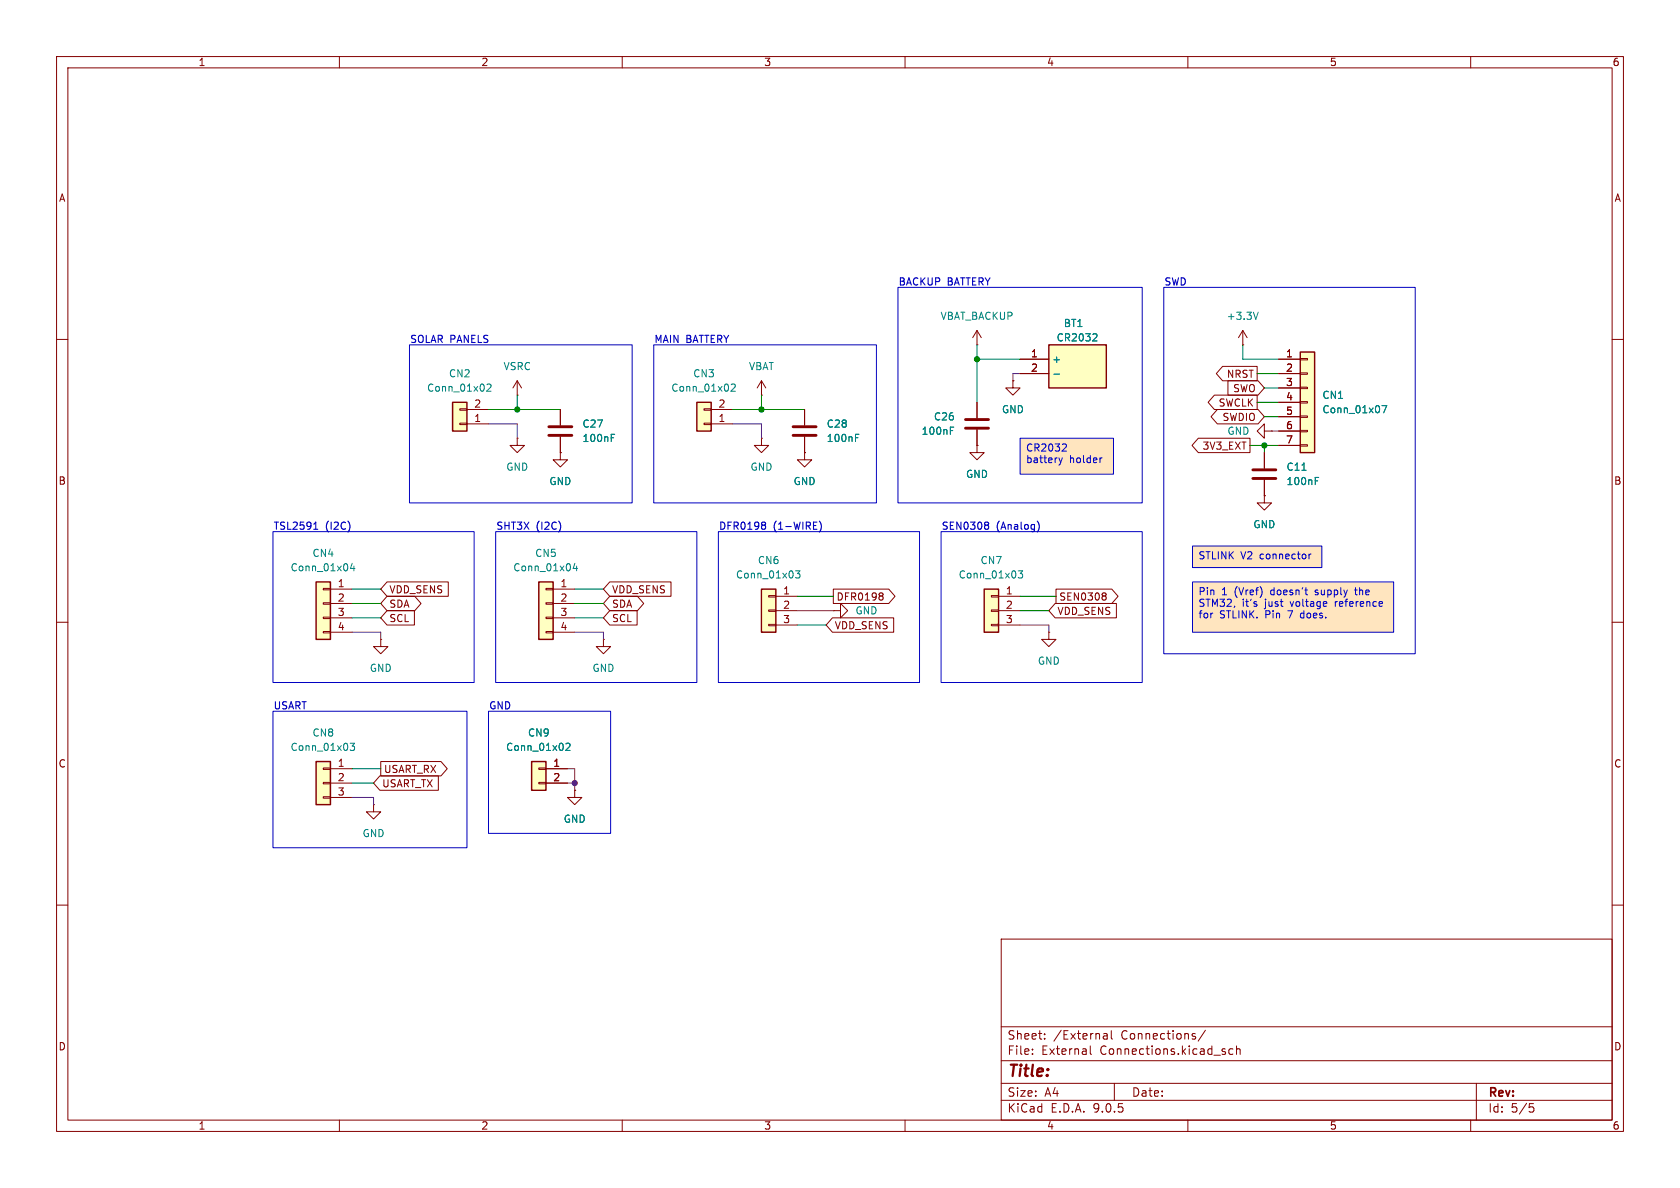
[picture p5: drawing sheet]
<svg xmlns="http://www.w3.org/2000/svg" width="297mm" height="210mm" viewBox="0 0 297 210" stroke-linecap="round" stroke-linejoin="round" font-family="sans-serif">
<path d="M0 0h297v210h-297z" fill="#fff" stroke="#fff" stroke-width=".18"/>
<g fill="none" stroke="#840000" stroke-width=".18">
<path d="M10 10h277v190h-277zM12 12h273v186h-273zM60 10v2M110 10v2M160 10v2M210 10v2M260 10v2M10 60h2M285 60h2M10 110h2M285 110h2M10 160h2"/>
<path d="M177 166h108v32h-108zM285 160h2M60 198v2M110 198v2M160 198v2M177 194.5h108M177 191.5h108M177 187.5h108M177 181.5h108M182.5 186.3v.1M182.5 185.5v.1M184.7 183.6v.1"/>
<path d="M184.7 182.8v.1M192.7 184.9v1.3l.3 .2M195 183.5l.2 .2 .5-.1M195.1 182.8h.6v.9M195.7 183.1h-.5l-.2 .2M196.5 182.2v1.3l.2 .2M197 191.5v3M210 198v2M211.2 183.2l.2 .2-.2 .3M211.2 182.7l.1 .1M213.1 182.1l-1.3 2M216.6 186v.3"/>
<path d="M218 185.5l-.5-.1-.3 .3v.4l.2 .2h.6M218.6 185.5l.2-.1 .4 .1v.9M218.6 184.9v1.5M260 198v2M261 191.5v6.5M270.4 195.1h.7M270.5 195.7h.4l.3 .3-.2 .5-.5 .1"/>
</g>
<g fill="#ffe5bf">
<path d="M180.3 77.5h16.5v6.3h-16.5z"/>
<path d="M210.8 96.5h22.9v3.8h-22.9z"/>
<path d="M210.8 102.9h35.6v8.9h-35.6z"/>
</g>
<path d="M142.2 80v1.3h1.3l-1.3 1.3-1.2-1.3h1.2M142.2 80h.1M67.3 113v1.3h1.3l-1.3 1.3-1.3-1.3h1.3M67.3 113h.1" fill="none" stroke="#840000" stroke-width=".18"/>
<path d="M174 104.1h2.5v7.7h-2.5z" fill="#ffffc2"/>
<path d="M174 104.1h2.5v7.7h-2.5z" fill="none" stroke="#840000" stroke-width=".25"/>
<path d="M175.3 105.3h1.2v.2h-1.2zM175.3 107.8h1.2v.3h-1.2zM175.3 110.4h1.2v.2h-1.2zM176.5 105.4h3.8M176.5 108h3.8M176.5 110.5h3.8" fill="none" stroke="#840000" stroke-width=".18"/>
<path d="M180 100.9h.8l-.4 .5 .3 .1v.6l-.1 .1-.6-.1" fill="none" stroke="#008484" stroke-width=".18"/>
<path d="M80 71.1h2.5v5.1h-2.5z" fill="#ffffc2"/>
<path d="M80 71.1h2.5v5.1h-2.5z" fill="none" stroke="#840000" stroke-width=".25"/>
<path d="M81.3 74.8h1.2v.3h-1.2zM81.3 72.3h1.2v.2h-1.2zM82.5 74.9h3.9M82.5 72.4h3.9M106.7 113v1.3h1.2l-1.2 1.3-1.3-1.3h1.3M106.7 113h.1" fill="none" stroke="#840000" stroke-width=".18"/>
<path d="M86.1 68l.5-.1 .2 .4-.8 .9h.8" fill="none" stroke="#008484" stroke-width=".18"/>
<path d="M55.9 134.6h2.5v7.6h-2.5z" fill="#ffffc2"/>
<path d="M55.9 134.6h2.5v7.6h-2.5z" fill="none" stroke="#840000" stroke-width=".25"/>
<path d="M99.1 80v1.3h1.2l-1.2 1.3-1.3-1.3h1.3M99.1 80h.1M57.1 135.8h1.3v.2h-1.3zM57.1 138.3h1.3v.3h-1.3zM58.4 135.9h3.8M58.4 138.4h3.8M57.1 140.8h1.3v.3h-1.3zM58.4 141h3.8M66 142.2v1.3h1.3l-1.3 1.3-1.2-1.3h1.2M66 142.2h.1" fill="none" stroke="#840000" stroke-width=".18"/>
<path d="M61.9 131.4h.8l-.4 .5 .3 .1v.5l-.2 .2-.5-.2" fill="none" stroke="#008484" stroke-width=".18"/>
<path d="M134.6 104.1h2.6v7.7h-2.6z" fill="#ffffc2"/>
<path d="M134.6 104.1h2.6v7.7h-2.6z" fill="none" stroke="#840000" stroke-width=".25"/>
<g fill="none" stroke="#840000" stroke-width=".18">
<path d="M99.1 72.4v2.8M99.1 77.2v2.8M134.6 77.5v1.2h1.3l-1.3 1.3-1.3-1.3h1.3M134.6 77.5h.1M223.5 80v2.8M223.5 84.8v2.8M135.9 105.3h1.3v.2h-1.3zM135.9 107.8h1.3v.3h-1.3zM135.9 110.4h1.3v.2h-1.3zM137.2 105.4h3.8M137.2 108h3.8M137.2 110.5h3.8"/>
<path d="M147.3 108h1.3v-1.3l1.3 1.3-1.3 1.2v-1.2M147.3 108h.1M185.4 111.8v1.2h1.3l-1.3 1.3-1.3-1.3h1.3M185.4 111.8h.1"/>
</g>
<path d="M108.1 77.4h.4M108.1 76.8h.6M230.2 83.1h.7M232.5 85h.4M232.5 84.4h.6M140.6 100.9h.8l-.4 .5 .4 .1v.6l-.2 .1-.6-.1" fill="none" stroke="#008484" stroke-width=".18"/>
<path d="M97 77h4.1M97 75.4h4.1M221.5 84.6h4.1M221.5 83.1h4.1" fill="none" stroke="#840000" stroke-width=".51"/>
<path d="M55.9 102.9h2.5v10.1h-2.5z" fill="#ffffc2"/>
<path d="M55.9 102.9h2.5v10.1h-2.5z" fill="none" stroke="#840000" stroke-width=".25"/>
<path d="M57.1 104h1.3v.3h-1.3zM57.1 106.6h1.3v.2h-1.3zM57.1 109.1h1.3v.2h-1.3zM57.1 111.6h1.3v.3h-1.3zM58.4 104.1h3.8M58.4 106.7h3.8M58.4 109.2h3.8M58.4 111.8h3.8" fill="none" stroke="#840000" stroke-width=".18"/>
<path d="M62.3 99.6l-.3 .9h.7M62.6 100.1v.8" fill="none" stroke="#008484" stroke-width=".18"/>
<path d="M185.4 61h10.2v7.6h-10.2z" fill="#ffffc2"/>
<path d="M185.4 61h10.2v7.6h-10.2z" fill="none" stroke="#840000" stroke-width=".25"/>
<g fill="none" stroke="#840000" stroke-width=".18">
<path d="M172.7 58.4l-.7 1.3M172.7 58.4l.8 1.3M172.7 58.4v2.6M219.7 58.4l-.8 1.3M219.7 58.4l.8 1.3M219.7 58.4v2.6M134.6 69.9h.1M134.6 67.3l-.7 1.3M134.6 67.3l.8 1.3M134.6 67.3v2.6M142.2 72.4v2.8M142.2 77.2v2.8"/>
<path d="M172.7 61h.1M172.7 78.7v1.3h1.3l-1.3 1.3-1.3-1.3h1.3M172.7 78.7h.1M180.3 63.5h5.1M180.3 66h5.1M219.7 61h.1"/>
</g>
<path d="M193.7 59l.2 .2v.3l-.7 .8h.7M222.4 55.2l-.4 1.3M151.2 77.4h.5M151.2 76.8h.6M186.3 66.1h1" fill="none" stroke="#008484" stroke-width=".18"/>
<path d="M140.2 77h4.1M140.2 75.4h4.1" fill="none" stroke="#840000" stroke-width=".51"/>
<path d="M123.2 71.1h2.5v5.1h-2.5z" fill="#ffffc2"/>
<path d="M123.2 71.1h2.5v5.1h-2.5z" fill="none" stroke="#840000" stroke-width=".25"/>
<g fill="none" stroke="#840000" stroke-width=".18">
<path d="M91.4 77.5v1.2h1.3l-1.3 1.3-1.2-1.3h1.2M91.4 77.5h.1M91.4 69.9h.1M91.4 67.3l-.7 1.3M91.4 67.3l.8 1.3M91.4 67.3v2.6M124.5 74.8h1.2v.3h-1.2zM124.5 72.3h1.2v.2h-1.2zM125.7 74.9h3.8M125.7 72.4h3.8M223.5 76.2v1.3l-1.3-1.3 1.3-1.3v1.3h1.3M224.8 76.2h.1"/>
<path d="M223.5 87.6v1.3h1.3l-1.3 1.3-1.3-1.3h1.3M223.5 87.6h.1"/>
</g>
<path d="M129.3 68l.5-.1 .2 .4-.8 .9h.8" fill="none" stroke="#008484" stroke-width=".18"/>
<path d="M229.9 62.2h2.5v17.8h-2.5z" fill="#ffffc2"/>
<path d="M229.9 62.2h2.5v17.8h-2.5z" fill="none" stroke="#840000" stroke-width=".25"/>
<g fill="none" stroke="#840000" stroke-width=".18">
<path d="M226.1 63.5h3.8M226.1 66h3.8M226.1 68.6h3.8M226.1 71.1h3.8M226.1 73.7h3.8M226.1 76.2h3.8M226.1 78.7h3.8M229.9 63.4h1.2v.2h-1.2zM229.9 65.9h1.2v.3h-1.2zM229.9 68.5h1.2v.2h-1.2zM229.9 71h1.2v.2h-1.2zM229.9 73.5h1.2v.3h-1.2z"/>
<path d="M229.9 76.1h1.2v.2h-1.2zM229.9 78.6h1.2v.3h-1.2z"/>
</g>
<path d="M244.3 71.7h.9l-.6 1.3" fill="none" stroke="#008484" stroke-width=".18"/>
<path d="M94 134.6h2.5v5.1h-2.5z" fill="#ffffc2"/>
<path d="M94 134.6h2.5v5.1h-2.5z" fill="none" stroke="#840000" stroke-width=".25"/>
<path d="M172.7 71.1v2.8M172.7 75.9v2.8M179.1 67.3v1.3h1.2l-1.2 1.3-1.3-1.3h1.3M179.1 67.3h.1M95.2 135.8h1.3v.2h-1.3zM95.2 138.3h1.3v.3h-1.3zM96.5 135.9h3.8M96.5 138.4h3.8M101.6 139.7v1.3h1.3l-1.3 1.2-1.3-1.2h1.3M101.6 139.7h.1" fill="none" stroke="#840000" stroke-width=".18"/>
<path d="M168 76.1h.4M168 75.5h.6M100.1 131.5l.4-.1 .3 .4-.8 .9h.8" fill="none" stroke="#008484" stroke-width=".18"/>
<path d="M170.7 75.7h4.1M170.7 74.2h4.1" fill="none" stroke="#840000" stroke-width=".51"/>
<path d="M95.2 102.9h2.6v10.1h-2.6z" fill="#ffffc2"/>
<path d="M95.2 102.9h2.6v10.1h-2.6z" fill="none" stroke="#840000" stroke-width=".25"/>
<g fill="none" stroke="#840000" stroke-width=".18">
<path d="M99.1 72.4v2.8M99.1 77.2v2.8M142.2 72.4v2.8M142.2 77.2v2.8M172.7 78.7h.1M172.7 71.1v2.8M172.7 75.9v2.8M179.1 67.3h.1M180.3 63.5h5.1M180.3 66h5.1M211.8 77.5h9.2v2.5h-9.2l-1.1-1.3zM214.7 69.8h7.5v2.6h-7.5l-1.1-1.3z"/>
<path d="M215.2 72.4h7.2l1.1 1.3-1.1 1.2h-7.2l-1.1-1.2zM216.1 64.8h6.1v2.5h-6.1l-1.1-1.3zM217.1 67.3h5.3l1.1 1.3-1.1 1.3h-5.3zM226.1 63.5h3.8M226.1 66h3.8M226.1 68.6h3.8M226.1 71.1h3.8M226.1 73.7h3.8M226.1 76.2h3.8M226.1 78.7h3.8M99.1 80h.1M142.2 80h.1"/>
<path d="M223.5 87.6h.1M223.5 80v2.8M223.5 84.8v2.8M68.4 102.9h10.9v2.5h-10.9l-1.1-1.3zM68.4 107.9h4.9v2.6h-4.9l-1.1-1.3zM68.4 105.4h4.9l1.1 1.3-1.1 1.3h-4.9l-1.1-1.3zM96.5 104h1.3v.3h-1.3zM96.5 106.6h1.3v.2h-1.3zM96.5 109.1h1.3v.2h-1.3zM96.5 111.6h1.3v.3h-1.3zM97.8 104.1h3.8M97.8 106.7h3.8"/>
<path d="M97.8 109.2h3.8M97.8 111.8h3.8M107.8 107.9h4.8v2.6h-4.8l-1.1-1.3zM107.8 102.9h10.8v2.5h-10.8l-1.1-1.3zM107.8 105.4h4.9l1.1 1.3-1.1 1.3h-4.9l-1.1-1.3zM147.2 109.2h10.8v2.6h-10.8l-1.2-1.3zM147.3 104.1h9.8l1.1 1.3-1.1 1.3h-9.8zM155.9 104.8l.2 .3-.2 .3 .2 .2v.2l-.2 .3M186.5 106.7h10.9v2.5h-10.9l-1.1-1.2zM186.7 104.1h9.9l1.1 1.3-1.1 1.3h-9.9zM195.1 104.8h.2l.3 .3-.3 .3M195.1 105.4h.2"/>
<path d="M195.3 105.4l.3 .2v.2l-.2 .2-.3 .1M67.2 137.2h10.3v2.5h-10.3l-1.2-1.3zM67.3 134.6h10.7l1.1 1.3-1.1 1.3h-10.7zM96.5 135.9h3.8M96.5 138.4h3.8M101.6 139.7h.1"/>
</g>
<g fill="none" stroke="#008484" stroke-width=".18">
<path d="M193.7 59l.2 .2v.3l-.7 .8h.7M108.1 77.4h.4M108.1 76.8h.6M151.2 77.4h.5M151.2 76.8h.6M168 76.1h.4M168 75.5h.6M186.3 66.1h1M244.3 71.7h.9l-.6 1.3M101.6 99.6l-.3 .9h.8M230.2 83.1h.7M232.5 85h.4"/>
<path d="M232.5 84.4h.6M101.9 100.1v.8M100.1 131.5l.4-.1 .3 .4-.8 .9h.8"/>
</g>
<g fill="none" stroke="#008400" stroke-width=".18">
<path d="M86.4 72.4h12.7M91.4 69.9v2.5M129.5 72.4h12.7M134.6 69.9v2.5M172.7 63.5h7.6M172.7 61v10.1M219.7 61v2.5h6.4M221 78.7h5.1M222.2 66h3.9M222.2 71.1h3.9M223.5 78.7v1.3M223.5 73.7h2.6"/>
<path d="M223.5 68.6h2.6M62.2 104.1h5.1M62.2 106.7h5.1M62.2 109.2h5.1M101.6 104.1h5.1M101.6 106.7h5.1M101.6 109.2h5.1M141 110.5h5M141 105.4h6.3M180.3 105.4h6.4M180.3 108h5.1M62.2 138.4h3.8"/>
<path d="M62.2 135.9h5.1"/>
</g>
<path d="M86.4 74.9h5v2.6M129.5 74.9h5.1v2.6M180.3 66h-1.2v1.3M224.8 76.2h1.3M62.2 111.8h5.1v1.2M101.6 111.8h5.1v1.2M141 108h6.3M180.3 110.5h5.1v1.3M100.3 138.4h1.3M100.3 135.9h1.3v3.8M62.2 141h3.8v1.2" fill="none" stroke="#484848" stroke-width=".18"/>
<g fill="none" stroke="#0000c2" stroke-width=".18">
<path d="M158.7 50.8h43.2v38.1h-43.2zM205.7 50.8h44.5v64.8h-44.5zM72.4 61h39.4v27.9h-39.4zM115.6 61h39.3v27.9h-39.3zM180.3 77.5h16.5v6.3h-16.5zM188.3 78.5l.2 .2v.3l-.8 .7h.8M48.3 94h35.5v26.7h-35.5zM87.6 94h35.6v26.7h-35.6zM127 94h35.6v26.7h-35.6zM166.4 94h35.5v26.7h-35.5zM187.2 80.9l.3 .9M187.5 81.8l-.3 .4"/>
<path d="M187.8 80.9l-.3 .9M194.8 80.9l-.2 .1M210.8 96.5h22.9v3.8h-22.9zM231.4 97.9v.9M231.8 97.9l-.4 .3M210.8 102.9h35.6v8.9h-35.6zM236.1 106.3v.9M236.1 106.5v.1M239.5 104.3h.4M239.6 103.9v1.1l.2 .1M48.3 125.7h34.2v24.2h-34.2zM86.4 125.7h21.5v21.6h-21.5z"/>
</g>
<path d="M55.5 93.6h.7M55.7 92.5l.1-.2v1.3M135.1 92.3l.2 .2-.2 .3 .2 .3v.2l-.2 .3M144.8 92.1a1.46 1.46 0 0 1 0 1.9M174.3 92.3h.2l.3 .2-.3 .3M174.3 92.8h.2M174.5 92.8l.3 .3v.2l-.1 .2-.4 .1M183.4 92.1a1.46 1.46 0 0 1 0 1.9" fill="none" stroke="#0000c2" stroke-width=".19"/>
<circle cx="101.6" cy="138.4" r=".46" fill="#484848" stroke="#484848" stroke-width=".18"/>
<g fill="#008400" stroke="#008400" stroke-width=".18">
<circle cx="172.7" cy="63.5" r=".46"/>
<circle cx="134.6" cy="72.4" r=".46"/>
<circle cx="223.5" cy="78.7" r=".46"/>
<circle cx="91.4" cy="72.4" r=".46"/>
</g>
<text font-size="2.8" fill="#840000" x="178" y="190.9">Title:</text>
<g font-size="2.1" fill="#840000">
<text x="178" y="184">Sheet:</text>
<text x="186.2" y="184">/External</text>
<text x="198.2" y="184">Connections/</text>
<text x="178" y="186.7">File:</text>
<text x="184.1" y="186.7">External</text>
<text x="194.5" y="186.7">Connections.kicad_sch</text>
<text x="178" y="196.9">KiCad</text>
<text x="178" y="194.1">Size:</text>
<text x="184.7" y="194.1">A4</text>
<text x="185.7" y="196.9">E.D.A.</text>
<text x="193.3" y="196.9">9.0.5</text>
<text x="200" y="194.1">Date:</text>
<text x="263" y="194.3">Rev:</text>
<text x="263" y="196.9">Id:</text>
<text x="267.1" y="196.9">5/5</text>
</g>
<g font-size="1.8" fill="#840000">
<text x="35" y="11.9">1</text>
<text x="85" y="11.9">2</text>
<text x="135" y="11.9">3</text>
<text x="185" y="11.9">4</text>
<text x="235" y="11.9">5</text>
<text x="285" y="11.9">6</text>
<text x="10.3" y="35.9">A</text>
<text x="285.3" y="35.9">A</text>
<text x="182.2" y="63.2">1</text>
<text x="182.2" y="65.8">2</text>
<text x="227.3" y="63.2">1</text>
<text x="227.3" y="65.8">2</text>
<text x="216.8" y="67">NRST</text>
<text x="217.9" y="69.5">SWO</text>
<text x="227.3" y="68.3">3</text>
<text x="227.3" y="70.9">4</text>
<text x="83.7" y="74.7">1</text>
<text x="83.7" y="72.1">2</text>
<text x="126.9" y="74.7">1</text>
<text x="126.9" y="72.1">2</text>
<text x="215.3" y="72.1">SWCLK</text>
<text x="216" y="74.6">SWDIO</text>
<text x="227.3" y="73.4">5</text>
<text x="227.3" y="75.9">6</text>
<text x="212.5" y="79.7">3V3_EXT</text>
<text x="227.3" y="78.5">7</text>
<text x="10.3" y="85.9">B</text>
<text x="285.3" y="85.9">B</text>
<text x="59.6" y="103.9">1</text>
<text x="59.6" y="106.4">2</text>
<text x="68.7" y="105.1">VDD_SENS</text>
<text x="68.7" y="107.6">SDA</text>
<text x="99" y="103.9">1</text>
<text x="99" y="106.4">2</text>
<text x="108.1" y="105.1">VDD_SENS</text>
<text x="108.1" y="107.6">SDA</text>
<text x="138.4" y="105.2">1</text>
<text x="138.4" y="107.7">2</text>
<text x="147.8" y="106.4">DFR0198</text>
<text x="177.7" y="105.2">1</text>
<text x="177.7" y="107.7">2</text>
<text x="187.2" y="106.4">SEN0308</text>
<text x="59.6" y="109">3</text>
<text x="59.6" y="111.5">4</text>
<text x="68.7" y="110.2">SCL</text>
<text x="99" y="109">3</text>
<text x="99" y="111.5">4</text>
<text x="108.1" y="110.2">SCL</text>
<text x="138.4" y="110.2">3</text>
<text x="147.5" y="111.4">VDD_SENS</text>
<text x="177.7" y="110.2">3</text>
<text x="186.8" y="108.9">VDD_SENS</text>
<text x="10.3" y="135.9">C</text>
<text x="59.6" y="135.6">1</text>
<text x="67.8" y="136.8">USART_RX</text>
<text x="97.7" y="135.6">1</text>
<text x="285.3" y="135.9">C</text>
<text x="59.6" y="138.2">2</text>
<text x="59.6" y="140.7">3</text>
<text x="67.5" y="139.4">USART_TX</text>
<text x="97.7" y="138.2">2</text>
<text x="10.3" y="185.9">D</text>
<text x="285.3" y="185.9">D</text>
<text x="35" y="199.9">1</text>
<text x="85" y="199.9">2</text>
<text x="135" y="199.9">3</text>
<text x="185" y="199.9">4</text>
<text x="235" y="199.9">5</text>
<text x="285" y="199.9">6</text>
</g>
<g font-size="1.8" fill="#0000c2">
<text x="158.7" y="50.6">BACKUP</text>
<text x="167.5" y="50.6">BATTERY</text>
<text x="205.7" y="50.6">SWD</text>
<text x="72.4" y="60.7">SOLAR PANELS</text>
<text x="115.6" y="60.7">MAIN</text>
<text x="121.3" y="60.7">BATTERY</text>
<text x="181.3" y="80.2">CR2032</text>
<text x="181.3" y="82.2">battery</text>
<text x="189.1" y="82.2">holder</text>
<text x="48.3" y="93.7">TSL2591</text>
<text x="57.6" y="93.7">(I2C)</text>
<text x="87.6" y="93.7">SHT3X</text>
<text x="94.8" y="93.7">(I2C)</text>
<text x="127" y="93.7">DFR0198</text>
<text x="136.8" y="93.7">(1-WIRE)</text>
<text x="166.4" y="93.7">SEN0308</text>
<text x="176.2" y="93.7">(Analog)</text>
<text x="211.8" y="99.2">STLINK</text>
<text x="219.4" y="99.2">V2</text>
<text x="222.9" y="99.2">connector</text>
<text x="211.8" y="105.6">Pin</text>
<text x="211.8" y="107.6">STM32,</text>
<text x="216" y="105.6">1</text>
<text x="218.4" y="105.6">(Vref)</text>
<text x="219.6" y="107.6">it's</text>
<text x="223.8" y="107.6">just</text>
<text x="225" y="105.6">doesn't</text>
<text x="228.5" y="107.6">voltage</text>
<text x="233" y="105.6">supply</text>
<text x="236.5" y="107.6">reference</text>
<text x="240.3" y="105.6">the</text>
<text x="211.8" y="109.7">for</text>
<text x="215.6" y="109.7">STLINK.</text>
<text x="223.8" y="109.7">Pin</text>
<text x="228" y="109.7">7</text>
<text x="230.4" y="109.7">does.</text>
<text x="48.3" y="125.5">USART</text>
<text x="86.4" y="125.5">GND</text>
</g>
<g font-size="1.8" fill="#008484">
<text x="166.2" y="56.7">VBAT_BACKUP</text>
<text x="188" y="58">BT1</text>
<text x="216.8" y="56.7">+3.3V</text>
<text x="88.9" y="65.6">VSRC</text>
<text x="132.3" y="65.6">VBAT</text>
<text x="185.9" y="64.4">+</text>
<text x="186.7" y="60.6">CR2032</text>
<text x="75.4" y="69.4">Conn_01x02</text>
<text x="79.3" y="66.9">CN2</text>
<text x="118.6" y="69.4">Conn_01x02</text>
<text x="122.5" y="66.9">CN3</text>
<text x="233.7" y="70.7">CN1</text>
<text x="102.9" y="75.8">C27</text>
<text x="146.1" y="75.8">C28</text>
<text x="162.8" y="77.1">100nF</text>
<text x="165" y="74.5">C26</text>
<text x="177" y="73.3">GND</text>
<text x="216.9" y="77.1">GND</text>
<text x="233.7" y="73.3">Conn_01x07</text>
<text x="89.4" y="83.4">GND</text>
<text x="102.9" y="78.3">100nF</text>
<text x="132.6" y="83.4">GND</text>
<text x="146.1" y="78.3">100nF</text>
<text x="227.3" y="83.4">C11</text>
<text x="97" y="86">GND</text>
<text x="140.2" y="86">GND</text>
<text x="170.7" y="84.7">GND</text>
<text x="227.3" y="86">100nF</text>
<text x="221.5" y="93.6">GND</text>
<text x="51.3" y="101.2">Conn_01x04</text>
<text x="55.1" y="98.7">CN4</text>
<text x="90.6" y="101.2">Conn_01x04</text>
<text x="94.5" y="98.7">CN5</text>
<text x="133.9" y="99.9">CN6</text>
<text x="173.3" y="99.9">CN7</text>
<text x="130" y="102.5">Conn_01x03</text>
<text x="169.4" y="102.5">Conn_01x03</text>
<text x="151.1" y="108.8">GND</text>
<text x="65.3" y="119">GND</text>
<text x="104.6" y="119">GND</text>
<text x="183.4" y="117.7">GND</text>
<text x="55.1" y="130.4">CN8</text>
<text x="93.2" y="130.4">CN9</text>
<text x="51.3" y="132.9">Conn_01x03</text>
<text x="89.4" y="132.9">Conn_01x02</text>
<text x="64" y="148.2">GND</text>
<text x="99.6" y="145.6">GND</text>
</g>
</svg>
